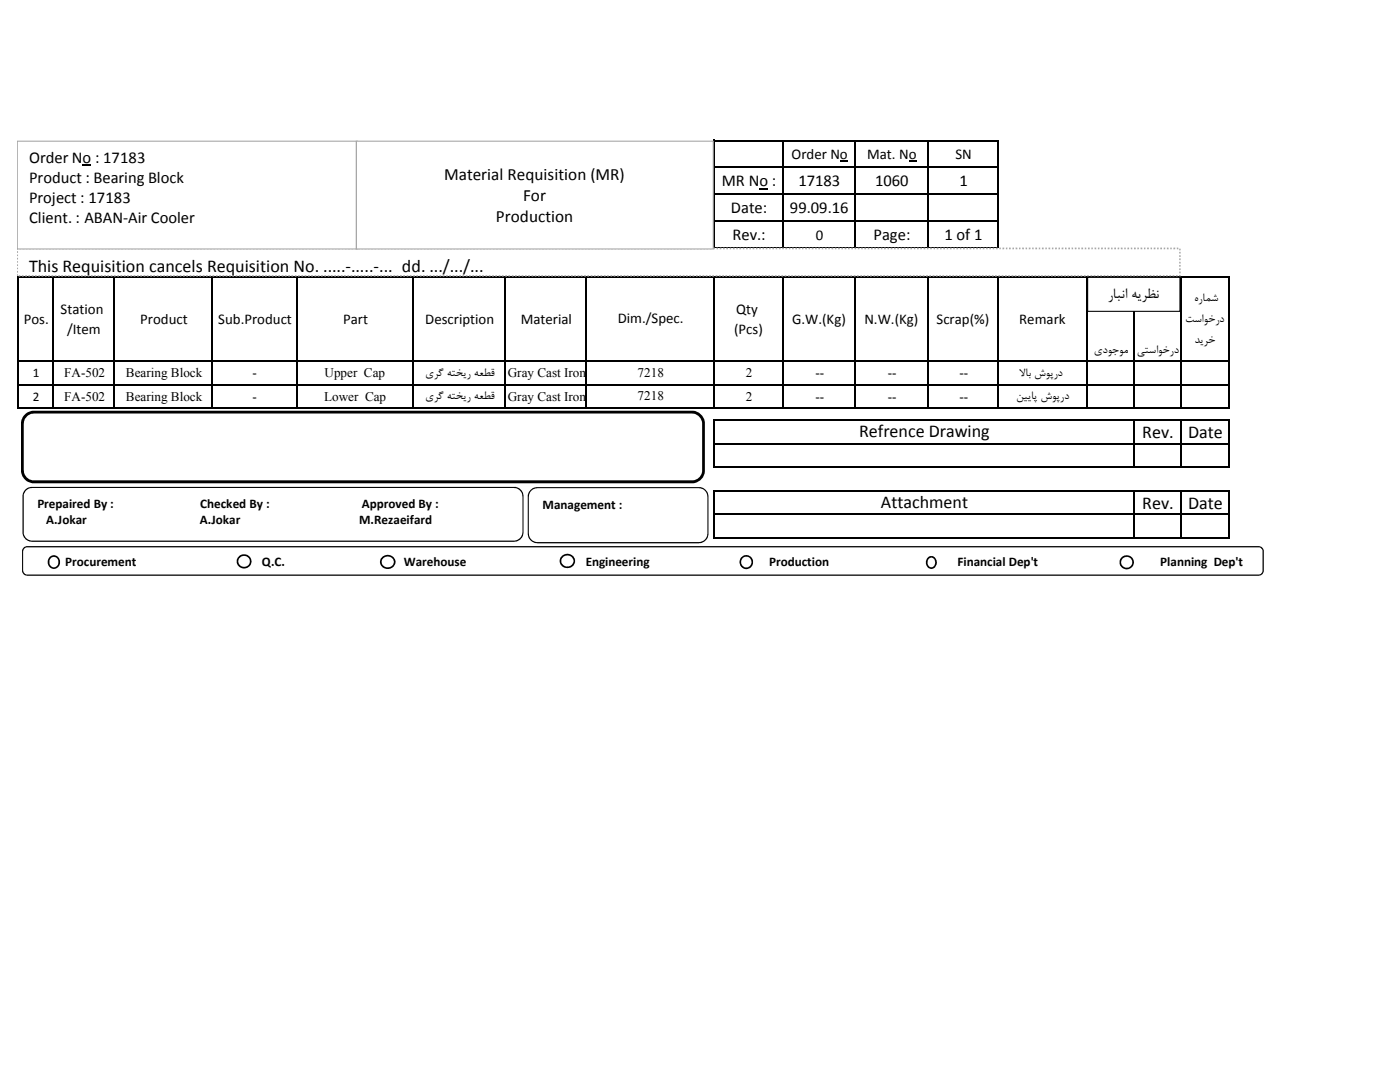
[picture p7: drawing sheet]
<svg xmlns="http://www.w3.org/2000/svg" width="279mm" height="216mm" viewBox="0 0 279 216" stroke-linecap="round" stroke-linejoin="round" font-family="sans-serif">
<path d="M151.6 37.6h1.7v.2h-1.7zM167.6 32.1h1.6v.2h-1.6zM181.4 32.1h1.5v.2h-1.5z" fill="#000"/>
<g fill="none" stroke="#000" stroke-width=".3">
<path d="M142.5 27.9v21.8M142.6 28h56.7M142.6 33.4h56.7M142.6 38.8h56.7M156.3 28.2v21.5M170.6 28.2v21.5M185.1 28.2v21.5M199.2 28.2v53.4M3.6 55v26.6M3.7 55.2h241.7M10.6 55.3v26.3M22.8 55.3v26.3"/>
<path d="M42.4 55.3v26.3M59.2 55.3v26.3M82.4 55.3v26.3M100.9 55.3v26.3M117 55.3v26.3M142.5 55.3v26.3M142.6 44.2h56.7M142.6 49.6h56.7M156.3 55.3v26.3M170.6 55.3v26.3M185.1 55.3v26.3M216.9 55.3v26.3"/>
<path d="M226.3 55.3v26.3M235.6 55.3v26.3M245.2 55.3v26.3M3.7 72.1h241.7M3.7 76.8h241.7M3.7 81.5h241.7M142.5 83.7v9.6M142.5 97.7v9.7M142.6 83.8h102.8M142.6 88.5h102.8M142.6 93.2h102.8M142.6 97.9h102.8"/>
<path d="M226.3 83.9v9.4M226.3 98v9.4M235.6 83.9v9.4M235.6 98v9.4M245.2 83.9v9.4M245.2 98v9.4M142.6 102.6h102.8M142.6 107.3h102.8"/>
</g>
<path d="M3.4 49.6h232.1v5.4h-232.1z" fill="#fff"/>
<path d="M3.4 54.7h.2v.3h-.2zM3.4 54.1h.2v.3h-.2zM3.4 53.4h.2v.3h-.2zM3.4 52.7h.2v.4h-.2zM3.4 52.1h.2v.3h-.2zM3.4 51.4h.2v.4h-.2zM3.4 50.8h.2v.3h-.2zM3.4 50.1h.2v.4h-.2zM3.4 49.4h.2v.3h-.2l.2-.1v.2h-.2zM3.9 49.4h.3v.3h-.3zM4.5 49.4h.4v.3h-.4zM5.2 49.4h.3v.3h-.3zM5.8 49.4h.4v.3h-.4zM6.5 49.4h.3v.3h-.3zM7.2 49.4h.3v.3h-.3zM7.8 49.4h.3v.3h-.3zM8.5 49.4h.3v.3h-.3zM9.1 49.4h.3v.3h-.3zM9.8 49.4h.3v.3h-.3zM10.5 49.4h.3v.3h-.3zM11.1 49.4h.3v.3h-.3zM11.8 49.4h.3v.3h-.3zM12.4 49.4h.3v.3h-.3zM13.1 49.4h.3v.3h-.3zM13.7 49.4h.4v.3h-.4zM14.4 49.4h.3v.3h-.3zM15 49.4h.4v.3h-.4zM15.7 49.4h.3v.3h-.3zM16.3 49.4h.4v.3h-.4zM17 49.4h.3v.3h-.3zM17.7 49.4h.3v.3h-.3zM18.3 49.4h.3v.3h-.3zM19 49.4h.3v.3h-.3zM19.6 49.4h.3v.3h-.3zM20.3 49.4h.3v.3h-.3zM21 49.4h.3v.3h-.3zM21.6 49.4h.3v.3h-.3zM22.3 49.4h.3v.3h-.3zM22.9 49.4h.3v.3h-.3zM23.6 49.4h.3v.3h-.3zM24.2 49.4h.4v.3h-.4zM24.9 49.4h.3v.3h-.3zM25.5 49.4h.4v.3h-.4zM26.2 49.4h.3v.3h-.3zM26.8 49.4h.4v.3h-.4zM27.5 49.4h.3v.3h-.3zM28.2 49.4h.3v.3h-.3zM28.8 49.4h.3v.3h-.3zM29.5 49.4h.3v.3h-.3zM30.1 49.4h.3v.3h-.3zM30.8 49.4h.3v.3h-.3zM31.5 49.4h.3v.3h-.3zM32.1 49.4h.3v.3h-.3zM32.8 49.4h.3v.3h-.3zM33.4 49.4h.3v.3h-.3zM34.1 49.4h.3v.3h-.3zM34.7 49.4h.4v.3h-.4zM35.4 49.4h.3v.3h-.3zM36 49.4h.4v.3h-.4zM36.7 49.4h.3v.3h-.3zM37.3 49.4h.4v.3h-.4zM38 49.4h.3v.3h-.3zM38.7 49.4h.3v.3h-.3zM39.3 49.4h.3v.3h-.3zM40 49.4h.3v.3h-.3zM40.6 49.4h.3v.3h-.3zM41.3 49.4h.3v.3h-.3zM42 49.4h.2v.3h-.2zM42.6 49.4h.3v.3h-.3zM43.3 49.4h.3v.3h-.3zM43.9 49.4h.3v.3h-.3zM44.6 49.4h.3v.3h-.3zM45.2 49.4h.4v.3h-.4zM45.9 49.4h.3v.3h-.3zM46.5 49.4h.4v.3h-.4zM47.2 49.4h.3v.3h-.3zM47.8 49.4h.4v.3h-.4zM48.5 49.4h.3v.3h-.3zM49.1 49.4h.4v.3h-.4zM49.8 49.4h.3v.3h-.3zM50.5 49.4h.3v.3h-.3zM51.1 49.4h.3v.3h-.3zM51.8 49.4h.3v.3h-.3zM52.5 49.4h.2v.3h-.2zM53.1 49.4h.3v.3h-.3zM53.8 49.4h.3v.3h-.3zM54.4 49.4h.3v.3h-.3zM55.1 49.4h.3v.3h-.3zM55.7 49.4h.3v.3h-.3zM56.4 49.4h.3v.3h-.3zM57 49.4h.4v.3h-.4zM57.7 49.4h.3v.3h-.3zM58.3 49.4h.4v.3h-.4zM59 49.4h.3v.3h-.3zM59.6 49.4h.4v.3h-.4zM60.3 49.4h.3v.3h-.3zM61 49.4h.3v.3h-.3zM61.6 49.4h.3v.3h-.3zM62.3 49.4h.3v.3h-.3zM62.9 49.4h.3v.3h-.3zM63.6 49.4h.3v.3h-.3zM64.3 49.4h.3v.3h-.3zM64.9 49.4h.3v.3h-.3zM65.6 49.4h.3v.3h-.3zM66.2 49.4h.3v.3h-.3zM66.9 49.4h.3v.3h-.3zM67.5 49.4h.4v.3h-.4zM68.2 49.4h.3v.3h-.3zM68.8 49.4h.4v.3h-.4zM69.5 49.4h.3v.3h-.3zM70.1 49.4h.4v.3h-.4zM70.8 49.4h.3v.3h-.3zM71.5 49.4h.3v.3h-.3zM72.1 49.4h.3v.3h-.3zM72.8 49.4h.3v.3h-.3zM73.4 49.4h.3v.3h-.3zM74.1 49.4h.3v.3h-.3zM74.8 49.4h.3v.3h-.3zM75.4 49.4h.3v.3h-.3zM76.1 49.4h.3v.3h-.3zM76.7 49.4h.3v.3h-.3zM77.4 49.4h.3v.3h-.3zM78 49.4h.4v.3h-.4zM78.7 49.4h.3v.3h-.3zM79.3 49.4h.4v.3h-.4zM80 49.4h.3v.3h-.3zM80.6 49.4h.4v.3h-.4zM81.3 49.4h.3v.3h-.3zM82 49.4h.3v.3h-.3zM82.6 49.4h.3v.3h-.3zM83.3 49.4h.3v.3h-.3zM83.9 49.4h.3v.3h-.3zM84.6 49.4h.3v.3h-.3zM85.3 49.4h.3v.3h-.3zM85.9 49.4h.3v.3h-.3zM86.6 49.4h.3v.3h-.3zM87.2 49.4h.3v.3h-.3zM87.9 49.4h.3v.3h-.3zM88.5 49.4h.4v.3h-.4zM89.2 49.4h.3v.3h-.3zM89.8 49.4h.4v.3h-.4zM90.5 49.4h.3v.3h-.3zM91.1 49.4h.4v.3h-.4zM91.8 49.4h.3v.3h-.3zM92.5 49.4h.3v.3h-.3zM93.1 49.4h.3v.3h-.3zM93.8 49.4h.3v.3h-.3zM94.4 49.4h.3v.3h-.3zM95.1 49.4h.3v.3h-.3zM95.8 49.4h.3v.3h-.3zM96.4 49.4h.3v.3h-.3zM97.1 49.4h.3v.3h-.3zM97.7 49.4h.3v.3h-.3zM98.4 49.4h.3v.3h-.3zM99 49.4h.4v.3h-.4zM99.7 49.4h.3v.3h-.3zM100.3 49.4h.4v.3h-.4zM101 49.4h.3v.3h-.3zM101.6 49.4h.4v.3h-.4zM102.3 49.4h.3v.3h-.3zM103 49.4h.3v.3h-.3zM103.6 49.4h.3v.3h-.3zM104.3 49.4h.3v.3h-.3zM104.9 49.4h.3v.3h-.3zM105.6 49.4h.3v.3h-.3zM106.3 49.4h.3v.3h-.3zM106.9 49.4h.3v.3h-.3zM107.6 49.4h.3v.3h-.3zM108.2 49.4h.3v.3h-.3zM108.9 49.4h.3v.3h-.3zM109.5 49.4h.4v.3h-.4zM110.2 49.4h.3v.3h-.3zM110.8 49.4h.4v.3h-.4zM111.5 49.4h.3v.3h-.3zM112.1 49.4h.4v.3h-.4zM112.8 49.4h.3v.3h-.3zM113.5 49.4h.3v.3h-.3zM114.1 49.4h.3v.3h-.3zM114.8 49.4h.3v.3h-.3zM115.4 49.4h.3v.3h-.3zM116.1 49.4h.3v.3h-.3zM116.8 49.4h.3v.3h-.3zM117.4 49.4h.3v.3h-.3zM118.1 49.4h.3v.3h-.3zM118.7 49.4h.3v.3h-.3zM119.4 49.4h.3v.3h-.3zM120 49.4h.4v.3h-.4zM120.7 49.4h.3v.3h-.3zM121.3 49.4h.4v.3h-.4zM122 49.4h.3v.3h-.3zM122.6 49.4h.4v.3h-.4zM123.3 49.4h.3v.3h-.3zM124 49.4h.3v.3h-.3zM124.6 49.4h.3v.3h-.3zM125.3 49.4h.3v.3h-.3zM125.9 49.4h.3v.3h-.3zM126.6 49.4h.3v.3h-.3zM127.3 49.4h.3v.3h-.3zM127.9 49.4h.3v.3h-.3zM128.6 49.4h.3v.3h-.3zM129.2 49.4h.3v.3h-.3zM129.9 49.4h.3v.3h-.3zM130.5 49.4h.4v.3h-.4zM131.2 49.4h.3v.3h-.3zM131.8 49.4h.4v.3h-.4zM132.5 49.4h.3v.3h-.3zM133.1 49.4h.4v.3h-.4zM133.8 49.4h.3v.3h-.3zM134.5 49.4h.3v.3h-.3zM135.1 49.4h.3v.3h-.3zM135.8 49.4h.3v.3h-.3zM136.4 49.4h.3v.3h-.3zM137.1 49.4h.3v.3h-.3zM137.8 49.4h.2v.3h-.2zM138.4 49.4h.3v.3h-.3zM139.1 49.4h.3v.3h-.3zM139.7 49.4h.3v.3h-.3zM140.4 49.4h.3v.3h-.3zM141 49.4h.4v.3h-.4zM141.7 49.4h.3v.3h-.3zM142.3 49.4h.4v.3h-.4zM143 49.4h.3v.3h-.3zM143.6 49.4h.4v.3h-.4zM144.3 49.4h.3v.3h-.3zM144.9 49.4h.4v.3h-.4zM145.6 49.4h.3v.3h-.3zM146.3 49.4h.3v.3h-.3zM146.9 49.4h.3v.3h-.3zM147.6 49.4h.3v.3h-.3zM148.3 49.4h.2v.3h-.2zM148.9 49.4h.3v.3h-.3zM149.6 49.4h.3v.3h-.3zM150.2 49.4h.3v.3h-.3zM150.9 49.4h.3v.3h-.3zM151.5 49.4h.3v.3h-.3zM152.2 49.4h.3v.3h-.3zM152.8 49.4h.4v.3h-.4zM153.5 49.4h.3v.3h-.3zM154.1 49.4h.4v.3h-.4zM154.8 49.4h.3v.3h-.3zM155.4 49.4h.4v.3h-.4zM156.1 49.4h.3v.3h-.3zM156.8 49.4h.3v.3h-.3zM157.4 49.4h.3v.3h-.3zM158.1 49.4h.3v.3h-.3zM158.7 49.4h.3v.3h-.3zM159.4 49.4h.3v.3h-.3zM160.1 49.4h.3v.3h-.3zM160.7 49.4h.3v.3h-.3zM161.4 49.4h.3v.3h-.3zM162 49.4h.3v.3h-.3zM162.7 49.4h.3v.3h-.3zM163.3 49.4h.4v.3h-.4zM164 49.4h.3v.3h-.3zM164.6 49.4h.4v.3h-.4zM165.3 49.4h.3v.3h-.3zM165.9 49.4h.4v.3h-.4zM166.6 49.4h.3v.3h-.3zM167.3 49.4h.3v.3h-.3zM167.9 49.4h.3v.3h-.3zM168.6 49.4h.3v.3h-.3zM169.2 49.4h.3v.3h-.3zM169.9 49.4h.3v.3h-.3zM170.6 49.4h.3v.3h-.3zM171.2 49.4h.3v.3h-.3zM171.9 49.4h.3v.3h-.3zM172.5 49.4h.3v.3h-.3zM173.2 49.4h.3v.3h-.3zM173.8 49.4h.4v.3h-.4zM174.5 49.4h.3v.3h-.3zM175.1 49.4h.4v.3h-.4zM175.8 49.4h.3v.3h-.3zM176.4 49.4h.4v.3h-.4zM177.1 49.4h.3v.3h-.3zM177.8 49.4h.3v.3h-.3zM178.4 49.4h.3v.3h-.3zM179.1 49.4h.3v.3h-.3zM179.7 49.4h.3v.3h-.3zM180.4 49.4h.3v.3h-.3zM181.1 49.4h.3v.3h-.3zM181.7 49.4h.3v.3h-.3zM182.4 49.4h.3v.3h-.3zM183 49.4h.3v.3h-.3zM183.7 49.4h.3v.3h-.3zM184.3 49.4h.4v.3h-.4zM185 49.4h.3v.3h-.3zM185.6 49.4h.4v.3h-.4zM186.3 49.4h.3v.3h-.3zM186.9 49.4h.4v.3h-.4zM187.6 49.4h.3v.3h-.3zM188.3 49.4h.3v.3h-.3zM188.9 49.4h.3v.3h-.3zM189.6 49.4h.3v.3h-.3zM190.2 49.4h.3v.3h-.3zM190.9 49.4h.3v.3h-.3zM191.6 49.4h.3v.3h-.3zM192.2 49.4h.3v.3h-.3zM192.9 49.4h.3v.3h-.3zM193.5 49.4h.3v.3h-.3zM194.2 49.4h.3v.3h-.3zM194.8 49.4h.4v.3h-.4zM195.5 49.4h.3v.3h-.3zM196.1 49.4h.4v.3h-.4zM196.8 49.4h.3v.3h-.3zM197.4 49.4h.4v.3h-.4zM198.1 49.4h.3v.3h-.3zM198.8 49.4h.3v.3h-.3zM199.4 49.4h.3v.3h-.3zM200.1 49.4h.3v.3h-.3zM200.7 49.4h.3v.3h-.3zM201.4 49.4h.3v.3h-.3zM202.1 49.4h.3v.3h-.3zM202.7 49.4h.3v.3h-.3zM203.4 49.4h.3v.3h-.3zM204 49.4h.3v.3h-.3zM204.7 49.4h.3v.3h-.3zM205.3 49.4h.4v.3h-.4zM206 49.4h.3v.3h-.3zM206.6 49.4h.4v.3h-.4zM207.3 49.4h.3v.3h-.3zM207.9 49.4h.4v.3h-.4zM208.6 49.4h.3v.3h-.3zM209.3 49.4h.3v.3h-.3zM209.9 49.4h.3v.3h-.3zM210.6 49.4h.3v.3h-.3zM211.2 49.4h.3v.3h-.3zM211.9 49.4h.3v.3h-.3zM212.6 49.4h.3v.3h-.3zM213.2 49.4h.3v.3h-.3zM213.9 49.4h.3v.3h-.3zM214.5 49.4h.3v.3h-.3zM215.2 49.4h.3v.3h-.3zM215.8 49.4h.4v.3h-.4zM216.5 49.4h.3v.3h-.3zM217.1 49.4h.4v.3h-.4zM217.8 49.4h.3v.3h-.3zM218.4 49.4h.4v.3h-.4zM219.1 49.4h.3v.3h-.3zM219.8 49.4h.3v.3h-.3zM220.4 49.4h.3v.3h-.3zM221.1 49.4h.3v.3h-.3zM221.7 49.4h.3v.3h-.3zM222.4 49.4h.3v.3h-.3zM223.1 49.4h.3v.3h-.3zM223.7 49.4h.3v.3h-.3zM224.4 49.4h.3v.3h-.3zM225 49.4h.3v.3h-.3zM225.7 49.4h.3v.3h-.3zM226.3 49.4h.4v.3h-.4zM227 49.4h.3v.3h-.3zM227.6 49.4h.4v.3h-.4zM228.3 49.4h.3v.3h-.3zM228.9 49.4h.4v.3h-.4zM229.6 49.4h.3v.3h-.3zM230.3 49.4h.3v.3h-.3zM230.9 49.4h.3v.3h-.3zM231.6 49.4h.3v.3h-.3zM232.2 49.4h.3v.3h-.3zM232.9 49.4h.3v.3h-.3zM233.6 49.4h.2v.3h-.2zM234.2 49.4h.3v.3h-.3zM234.9 49.4h.3v.3h-.3zM235.3 49.6h.3v.4h-.3zM235.3 50.2h.3v.4h-.3zM235.3 50.9h.3v.4h-.3zM235.3 51.6h.3v.3h-.3zM235.3 52.2h.3v.4h-.3zM235.3 52.9h.3v.3h-.3zM235.3 53.6h.3v.3h-.3zM235.3 54.2h.3v.3h-.3zM235.3 54.9h.3v.3h-.3v-.3h.2l-.2 .1zM234.7 54.9h.3v.3h-.3zM234 54.9h.4v.3h-.4zM233.4 54.9h.3v.3h-.3zM232.7 54.9h.3v.3h-.3zM232.1 54.9h.3v.3h-.3zM231.4 54.9h.3v.3h-.3zM230.8 54.9h.3v.3h-.3zM230.1 54.9h.3v.3h-.3zM229.4 54.9h.4v.3h-.4zM228.8 54.9h.3v.3h-.3zM228.1 54.9h.4v.3h-.4zM227.5 54.9h.3v.3h-.3zM226.8 54.9h.4v.3h-.4zM226.1 54.9h.4v.3h-.4zM225.5 54.9h.3v.3h-.3zM224.8 54.9h.4v.3h-.4zM224.2 54.9h.3v.3h-.3zM223.5 54.9h.4v.3h-.4zM222.9 54.9h.3v.3h-.3zM222.2 54.9h.3v.3h-.3zM221.6 54.9h.3v.3h-.3zM220.9 54.9h.3v.3h-.3zM220.3 54.9h.3v.3h-.3zM219.6 54.9h.3v.3h-.3zM218.9 54.9h.4v.3h-.4zM218.3 54.9h.3v.3h-.3zM217.6 54.9h.4v.3h-.4zM217 54.9h.3v.3h-.3zM216.3 54.9h.4v.3h-.4zM215.6 54.9h.4v.3h-.4zM215 54.9h.3v.3h-.3zM214.3 54.9h.4v.3h-.4zM213.7 54.9h.3v.3h-.3zM213 54.9h.4v.3h-.4zM212.4 54.9h.3v.3h-.3zM211.7 54.9h.3v.3h-.3zM211.1 54.9h.3v.3h-.3zM210.4 54.9h.3v.3h-.3zM209.8 54.9h.3v.3h-.3zM209.1 54.9h.3v.3h-.3zM208.4 54.9h.4v.3h-.4zM207.8 54.9h.3v.3h-.3zM207.1 54.9h.4v.3h-.4zM206.5 54.9h.3v.3h-.3zM205.8 54.9h.4v.3h-.4zM205.1 54.9h.4v.3h-.4zM204.5 54.9h.4v.3h-.4zM203.8 54.9h.4v.3h-.4zM203.2 54.9h.3v.3h-.3zM202.5 54.9h.4v.3h-.4zM201.9 54.9h.3v.3h-.3zM201.2 54.9h.3v.3h-.3zM200.6 54.9h.3v.3h-.3zM199.9 54.9h.3v.3h-.3zM199.3 54.9h.3v.3h-.3zM198.6 54.9h.3v.3h-.3zM198 54.9h.3v.3h-.3zM197.3 54.9h.3v.3h-.3zM196.6 54.9h.4v.3h-.4zM196 54.9h.3v.3h-.3zM195.3 54.9h.4v.3h-.4zM194.6 54.9h.4v.3h-.4zM194 54.9h.4v.3h-.4zM193.3 54.9h.4v.3h-.4zM192.7 54.9h.3v.3h-.3zM192 54.9h.4v.3h-.4zM191.4 54.9h.3v.3h-.3zM190.7 54.9h.4v.3h-.4zM190.1 54.9h.3v.3h-.3zM189.4 54.9h.3v.3h-.3zM188.8 54.9h.3v.3h-.3zM188.1 54.9h.3v.3h-.3zM187.5 54.9h.3v.3h-.3zM186.8 54.9h.3v.3h-.3zM186.1 54.9h.4v.3h-.4zM185.5 54.9h.3v.3h-.3zM184.8 54.9h.4v.3h-.4zM184.2 54.9h.3v.3h-.3zM183.5 54.9h.4v.3h-.4zM182.8 54.9h.4v.3h-.4zM182.2 54.9h.3v.3h-.3zM181.5 54.9h.4v.3h-.4zM180.9 54.9h.3v.3h-.3zM180.2 54.9h.4v.3h-.4zM179.6 54.9h.3v.3h-.3zM178.9 54.9h.3v.3h-.3zM178.3 54.9h.3v.3h-.3zM177.6 54.9h.3v.3h-.3zM177 54.9h.3v.3h-.3zM176.3 54.9h.3v.3h-.3zM175.6 54.9h.4v.3h-.4zM175 54.9h.3v.3h-.3zM174.3 54.9h.4v.3h-.4zM173.7 54.9h.3v.3h-.3zM173 54.9h.4v.3h-.4zM172.3 54.9h.4v.3h-.4zM171.7 54.9h.3v.3h-.3zM171 54.9h.4v.3h-.4zM170.4 54.9h.3v.3h-.3zM169.7 54.9h.4v.3h-.4zM169.1 54.9h.3v.3h-.3zM168.4 54.9h.3v.3h-.3zM167.8 54.9h.3v.3h-.3zM167.1 54.9h.3v.3h-.3zM166.5 54.9h.3v.3h-.3zM165.8 54.9h.3v.3h-.3zM165.1 54.9h.4v.3h-.4zM164.5 54.9h.3v.3h-.3zM163.8 54.9h.4v.3h-.4zM163.2 54.9h.3v.3h-.3zM162.5 54.9h.4v.3h-.4zM161.8 54.9h.4v.3h-.4zM161.2 54.9h.3v.3h-.3zM160.5 54.9h.4v.3h-.4zM159.9 54.9h.3v.3h-.3zM159.2 54.9h.4v.3h-.4zM158.6 54.9h.3v.3h-.3zM157.9 54.9h.3v.3h-.3zM157.3 54.9h.3v.3h-.3zM156.6 54.9h.3v.3h-.3zM156 54.9h.3v.3h-.3zM155.3 54.9h.3v.3h-.3zM154.6 54.9h.4v.3h-.4zM154 54.9h.3v.3h-.3zM153.3 54.9h.4v.3h-.4zM152.7 54.9h.3v.3h-.3zM152 54.9h.4v.3h-.4zM151.3 54.9h.4v.3h-.4zM150.7 54.9h.3v.3h-.3zM150 54.9h.4v.3h-.4zM149.4 54.9h.3v.3h-.3zM148.7 54.9h.4v.3h-.4zM148.1 54.9h.3v.3h-.3zM147.4 54.9h.3v.3h-.3zM146.8 54.9h.3v.3h-.3zM146.1 54.9h.3v.3h-.3zM145.5 54.9h.3v.3h-.3zM144.8 54.9h.3v.3h-.3zM144.1 54.9h.4v.3h-.4zM143.5 54.9h.3v.3h-.3zM142.8 54.9h.4v.3h-.4zM142.2 54.9h.3v.3h-.3zM141.5 54.9h.4v.3h-.4zM140.8 54.9h.4v.3h-.4zM140.2 54.9h.3v.3h-.3zM139.5 54.9h.4v.3h-.4zM138.9 54.9h.3v.3h-.3zM138.2 54.9h.4v.3h-.4zM137.6 54.9h.3v.3h-.3zM136.9 54.9h.3v.3h-.3zM136.3 54.9h.3v.3h-.3zM135.6 54.9h.3v.3h-.3zM135 54.9h.3v.3h-.3zM134.3 54.9h.3v.3h-.3zM133.6 54.9h.4v.3h-.4zM133 54.9h.3v.3h-.3zM132.3 54.9h.4v.3h-.4zM131.7 54.9h.3v.3h-.3zM131 54.9h.4v.3h-.4zM130.3 54.9h.4v.3h-.4zM129.7 54.9h.3v.3h-.3zM129 54.9h.4v.3h-.4zM128.4 54.9h.3v.3h-.3zM127.7 54.9h.4v.3h-.4zM127.1 54.9h.3v.3h-.3zM126.4 54.9h.3v.3h-.3zM125.8 54.9h.3v.3h-.3zM125.1 54.9h.3v.3h-.3zM124.5 54.9h.3v.3h-.3zM123.8 54.9h.3v.3h-.3zM123.1 54.9h.4v.3h-.4zM122.5 54.9h.3v.3h-.3zM121.8 54.9h.4v.3h-.4zM121.2 54.9h.3v.3h-.3zM120.5 54.9h.4v.3h-.4zM119.8 54.9h.4v.3h-.4zM119.2 54.9h.3v.3h-.3zM118.5 54.9h.4v.3h-.4zM117.9 54.9h.3v.3h-.3zM117.2 54.9h.4v.3h-.4zM116.6 54.9h.3v.3h-.3zM115.9 54.9h.3v.3h-.3zM115.3 54.9h.3v.3h-.3zM114.6 54.9h.3v.3h-.3zM114 54.9h.3v.3h-.3zM113.3 54.9h.3v.3h-.3zM112.6 54.9h.4v.3h-.4zM112 54.9h.3v.3h-.3zM111.3 54.9h.4v.3h-.4zM110.7 54.9h.3v.3h-.3zM110 54.9h.4v.3h-.4zM109.3 54.9h.4v.3h-.4zM108.7 54.9h.4v.3h-.4zM108 54.9h.4v.3h-.4zM107.4 54.9h.3v.3h-.3zM106.7 54.9h.4v.3h-.4zM106.1 54.9h.3v.3h-.3zM105.4 54.9h.3v.3h-.3zM104.8 54.9h.3v.3h-.3zM104.1 54.9h.3v.3h-.3zM103.5 54.9h.3v.3h-.3zM102.8 54.9h.3v.3h-.3zM102.2 54.9h.3v.3h-.3zM101.5 54.9h.3v.3h-.3zM100.8 54.9h.4v.3h-.4zM100.2 54.9h.3v.3h-.3zM99.5 54.9h.4v.3h-.4zM98.8 54.9h.4v.3h-.4zM98.2 54.9h.4v.3h-.4zM97.5 54.9h.4v.3h-.4zM96.9 54.9h.3v.3h-.3zM96.2 54.9h.4v.3h-.4zM95.6 54.9h.3v.3h-.3zM94.9 54.9h.3v.3h-.3zM94.3 54.9h.3v.3h-.3zM93.6 54.9h.3v.3h-.3zM93 54.9h.3v.3h-.3zM92.3 54.9h.3v.3h-.3zM91.7 54.9h.3v.3h-.3zM91 54.9h.3v.3h-.3zM90.3 54.9h.4v.3h-.4zM89.7 54.9h.3v.3h-.3zM89 54.9h.4v.3h-.4zM88.3 54.9h.4v.3h-.4zM87.7 54.9h.4v.3h-.4zM87 54.9h.4v.3h-.4zM86.4 54.9h.3v.3h-.3zM85.7 54.9h.4v.3h-.4zM85.1 54.9h.3v.3h-.3zM84.4 54.9h.4v.3h-.4zM83.8 54.9h.3v.3h-.3zM83.1 54.9h.3v.3h-.3zM82.5 54.9h.3v.3h-.3zM81.8 54.9h.3v.3h-.3zM81.2 54.9h.3v.3h-.3zM80.5 54.9h.3v.3h-.3zM79.8 54.9h.4v.3h-.4zM79.2 54.9h.3v.3h-.3zM78.5 54.9h.4v.3h-.4zM77.9 54.9h.3v.3h-.3zM77.2 54.9h.4v.3h-.4zM76.5 54.9h.4v.3h-.4zM75.9 54.9h.3v.3h-.3zM75.2 54.9h.4v.3h-.4zM74.6 54.9h.3v.3h-.3zM73.9 54.9h.4v.3h-.4zM73.3 54.9h.3v.3h-.3zM72.6 54.9h.3v.3h-.3zM72 54.9h.3v.3h-.3zM71.3 54.9h.3v.3h-.3zM70.7 54.9h.3v.3h-.3zM70 54.9h.3v.3h-.3zM69.3 54.9h.4v.3h-.4zM68.7 54.9h.3v.3h-.3zM68 54.9h.4v.3h-.4zM67.4 54.9h.3v.3h-.3zM66.7 54.9h.4v.3h-.4zM66 54.9h.4v.3h-.4zM65.4 54.9h.3v.3h-.3zM64.7 54.9h.4v.3h-.4zM64.1 54.9h.3v.3h-.3zM63.4 54.9h.4v.3h-.4zM62.8 54.9h.3v.3h-.3zM62.1 54.9h.3v.3h-.3zM61.5 54.9h.3v.3h-.3zM60.8 54.9h.3v.3h-.3zM60.2 54.9h.3v.3h-.3zM59.5 54.9h.3v.3h-.3zM58.8 54.9h.4v.3h-.4zM58.2 54.9h.3v.3h-.3zM57.5 54.9h.4v.3h-.4zM56.9 54.9h.3v.3h-.3zM56.2 54.9h.4v.3h-.4zM55.5 54.9h.4v.3h-.4zM54.9 54.9h.3v.3h-.3zM54.2 54.9h.4v.3h-.4zM53.6 54.9h.3v.3h-.3zM52.9 54.9h.4v.3h-.4zM52.3 54.9h.3v.3h-.3zM51.6 54.9h.3v.3h-.3zM51 54.9h.3v.3h-.3zM50.3 54.9h.3v.3h-.3zM49.7 54.9h.3v.3h-.3zM49 54.9h.3v.3h-.3zM48.3 54.9h.4v.3h-.4zM47.7 54.9h.3v.3h-.3zM47 54.9h.4v.3h-.4zM46.4 54.9h.3v.3h-.3zM45.7 54.9h.4v.3h-.4zM45 54.9h.4v.3h-.4zM44.4 54.9h.3v.3h-.3zM43.7 54.9h.4v.3h-.4zM43.1 54.9h.3v.3h-.3zM42.4 54.9h.4v.3h-.4zM41.8 54.9h.3v.3h-.3zM41.1 54.9h.3v.3h-.3zM40.5 54.9h.3v.3h-.3zM39.8 54.9h.3v.3h-.3zM39.2 54.9h.3v.3h-.3zM38.5 54.9h.3v.3h-.3zM37.8 54.9h.4v.3h-.4zM37.2 54.9h.3v.3h-.3zM36.5 54.9h.4v.3h-.4zM35.9 54.9h.3v.3h-.3zM35.2 54.9h.4v.3h-.4zM34.5 54.9h.4v.3h-.4zM33.9 54.9h.3v.3h-.3zM33.2 54.9h.4v.3h-.4zM32.6 54.9h.3v.3h-.3zM31.9 54.9h.4v.3h-.4zM31.3 54.9h.3v.3h-.3zM30.6 54.9h.3v.3h-.3zM30 54.9h.3v.3h-.3zM29.3 54.9h.3v.3h-.3zM28.7 54.9h.3v.3h-.3zM28 54.9h.3v.3h-.3zM27.3 54.9h.4v.3h-.4zM26.7 54.9h.3v.3h-.3zM26 54.9h.4v.3h-.4zM25.4 54.9h.3v.3h-.3zM24.7 54.9h.4v.3h-.4zM24 54.9h.4v.3h-.4zM23.4 54.9h.3v.3h-.3zM22.7 54.9h.4v.3h-.4zM22.1 54.9h.3v.3h-.3zM21.4 54.9h.4v.3h-.4zM20.8 54.9h.3v.3h-.3zM20.1 54.9h.3v.3h-.3zM19.5 54.9h.3v.3h-.3zM18.8 54.9h.3v.3h-.3zM18.2 54.9h.3v.3h-.3zM17.5 54.9h.3v.3h-.3zM16.8 54.9h.4v.3h-.4zM16.2 54.9h.3v.3h-.3zM15.5 54.9h.4v.3h-.4zM14.9 54.9h.3v.3h-.3zM14.2 54.9h.4v.3h-.4zM13.5 54.9h.4v.3h-.4zM12.9 54.9h.4v.3h-.4zM12.2 54.9h.4v.3h-.4zM11.6 54.9h.3v.3h-.3zM10.9 54.9h.4v.3h-.4zM10.3 54.9h.3v.3h-.3zM9.6 54.9h.3v.3h-.3zM9 54.9h.3v.3h-.3zM8.3 54.9h.3v.3h-.3zM7.7 54.9h.3v.3h-.3zM7 54.9h.3v.3h-.3zM6.3 54.9h.4v.3h-.4zM5.7 54.9h.3v.3h-.3zM5 54.9h.4v.3h-.4zM4.4 54.9h.3v.3h-.3zM3.7 54.9h.4v.3h-.4z" fill="#a6a6a6"/>
<path d="M3.4 28.2h67.9v21.5h-67.9z" fill="#fff"/>
<path d="M3.4 28.1h68l.1 21.6-.2 .1h-67.9zM3.4 28.3l.2-.1v21.5l-.2-.1h67.9l-.1 .1v-21.5l.1 .1z" fill="#a6a6a6"/>
<path d="M16.5 32.9h1.7v.2h-1.7z" fill="#000"/>
<path d="M71.1 28.2h71.2v21.5h-71.2z" fill="#fff"/>
<path d="M71 28.1h71.4l.1 21.6-.2 .1h-71.2l-.1-.1zM71.1 28.3l.1-.1v21.5l-.1-.1h71.2l-.1 .1v-21.5l.1 .1z" fill="#a6a6a6"/>
<path d="M217 55.3h18.5v6.8h-18.5z" fill="#fff"/>
<path d="M217 55.3l18.5-.1 .1 .1v6.9h-18.6l-.1-.1zM217 55.5l.2-.2v6.8l-.2-.1h18.5l-.1 .1v-6.8l.1 .2z" fill="#000"/>
<path d="M5.2 82.9l1-.6h.6h131.3a2.32 2.32 0 0 1 2.3 2.2v9.3a2.32 2.32 0 0 1-2.3 2.3h-131.3a2.28 2.28 0 0 1-2.3-2.3v-9.3l.1-.6z" fill-rule="evenodd" fill="#fff"/>
<path d="M4.8 82.9l.8-.7 .9-.2h131.8a2.63 2.63 0 0 1 2.4 2.3v9.8a2.59 2.59 0 0 1-2.3 2.3h-131.6a2.57 2.57 0 0 1-2.6-2.5v-9.6l.1-.5zM5.5 83a1.99 1.99 0 0 0-.8 1.5v9.3a2.03 2.03 0 0 0 2.1 2h131.5a2.02 2.02 0 0 0 1.8-1.7v-9.7a2.11 2.11 0 0 0-2-1.9h-131.3l-.6 .1z" fill="#000"/>
<path d="M5.1 97.8l.8-.5 .5-.1h96.2a1.77 1.77 0 0 1 1.8 1.9v7.1a1.76 1.76 0 0 1-1.8 1.8h-96.2a1.79 1.79 0 0 1-1.8-1.8v-7.1l.1-.5z" fill-rule="evenodd" fill="#fff"/>
<path d="M5 97.7l.6-.4 .6-.1h96.8l.7 .3 .5 .5 .3 .8v7.6a1.89 1.89 0 0 1-1.9 1.7h-96.2a1.95 1.95 0 0 1-1.9-1.9v-7.4l.1-.5zM5.2 97.9l-.5 .8v7.8l.5 .9 1 .5h96.5l1.1-.5 .4-.7 .1-.5-.1-7.5-.2-.6-.5-.4-.9-.3h-96.2l-.6 .1z" fill="#000"/>
<path d="M106 97.8l.8-.5h.5h32.1a1.84 1.84 0 0 1 1.9 1.8v7.4a1.83 1.83 0 0 1-1.9 1.8h-32.1a1.87 1.87 0 0 1-1.9-1.8v-7.4l.1-.4z" fill-rule="evenodd" fill="#fff"/>
<path d="M105.9 97.7l.6-.4 .6-.1 32.9 .1a1.86 1.86 0 0 1 1.4 1.6v7.9a1.86 1.86 0 0 1-1.4 1.5l-32.7 .1a2.07 2.07 0 0 1-1.8-1.2l-.2-.6v-7.8zM106 97.9l-.3 .6-.2 .6v7.3l.2 .7 .3 .6 1.1 .5h32.3l1-.3 .7-.9v-8.2l-.4-.9-.9-.4-32.5-.1-.7 .1z" fill="#000"/>
<path d="M4.8 109.4l.7-.3h245.7a.94 .94 0 0 1 .9 .9v3.8a.94 .94 0 0 1-.9 1h-245.7a.95 .95 0 0 1-1-1v-3.8z" fill-rule="evenodd" fill="#fff"/>
<path d="M4.7 109.3l.5-.3h246.2l.5 .3 .3 .5v4.2a1.11 1.11 0 0 1-.8 .9h-246.2a1.04 1.04 0 0 1-.8-1.1v-4zM4.9 109.4l-.3 .6v3.8l.2 .5 .5 .3h246l.5-.3 .2-.3v-4.1l-.2-.3-.5-.4h-246z" fill="#000"/>
<path d="M10.1 111.2a1.12 1.12 0 0 1 1.7 1 1.12 1.12 0 0 1-1.7 .9 1.31 1.31 0 0 1 0-1.9z" fill-rule="evenodd" fill="#fff"/>
<path d="M9.9 111.2l.6-.4h.5a1.35 1.35 0 0 1 .9 1.8 1.35 1.35 0 0 1-1.9 .7 1.55 1.55 0 0 1-.1-2.1zM10.2 111.3l-.3 .4v.9l.5 .5 .6 .1 .5-.4 .1-1.1-.5-.5z" fill="#000"/>
<circle cx="48.7" cy="112" r="1.3" fill="#fff"/>
<path d="M47.2 112a1.5 1.5 0 0 1 3 0 1.5 1.5 0 0 1-3 0zM47.6 112a1.12 1.12 0 0 0 2.2 0 1.12 1.12 0 0 0-2.2 0z" fill="#000"/>
<path d="M76.3 111.4a1.35 1.35 0 0 1 1.8-.4 1.35 1.35 0 0 1 .4 1.9 1.35 1.35 0 0 1-1.8 .3 1.35 1.35 0 0 1-.4-1.8z" fill-rule="evenodd" fill="#fff"/>
<path d="M76.3 111.1a1.47 1.47 0 0 1 2.2 0 1.47 1.47 0 0 1-.3 2.2l-.5 .2h-.6a1.4 1.4 0 0 1-1.2-.9 1.4 1.4 0 0 1 .4-1.5zM76.5 111.4l-.3 .3v.4v.5l.5 .4 .9 .2 .8-.5 .2-.8-.5-.7-.7-.2-.5 .1z" fill="#000"/>
<circle cx="224.8" cy="112.2" r="1.27" fill="#fff"/>
<path d="M223.4 112.2a1.45 1.45 0 0 1 2.9 0 1.45 1.45 0 0 1-2.9 0zM223.7 112.2a1.15 1.15 0 0 0 2.3 0 1.15 1.15 0 0 0-2.3 0z" fill="#000"/>
<circle cx="113.2" cy="112" r="1.33" fill="#fff"/>
<path d="M111.9 111.1a1.53 1.53 0 0 1 2.1-.4 1.53 1.53 0 0 1 .5 2.1 1.6 1.6 0 0 1-2.8-.5v-.7zM112.4 111.2l-.4 .5v.4l.5 .8 1 .1 .6-.3 .4-.8-.2-.6-.4-.3-.7-.2z" fill="#000"/>
<path d="M185.3 111.3a.99 .99 0 0 1 1.3 .1 .99 .99 0 0 1 .2 1.2 .93 .93 0 0 1-1.1 .8 .93 .93 0 0 1-.7-1.2z" fill-rule="evenodd" fill="#fff"/>
<path d="M185.1 111.3a.96 .96 0 0 1 1-.3l.4 .2 .3 .3a1.21 1.21 0 0 1-.1 1.5 1.21 1.21 0 0 1-1.4 .3l-.5-.8v-.5zM185.3 111.5l-.2 .5 .1 .6 .4 .6h.5l.5-.6v-.4l-.1-.5-.6-.4z" fill="#000"/>
<circle cx="149" cy="112.2" r="1.23" fill="#fff"/>
<path d="M147.6 112.2a1.4 1.4 0 0 1 2.8 0 1.4 1.4 0 0 1-2.8 0zM147.9 112.1a1.06 1.06 0 0 0 2.1 0 1.06 1.06 0 0 0-2.1 0z" fill="#000"/>
<g font-size="3.6">
<text x="5.8" y="54.2">This Requisition cancels Requisition No. .....‐.....‐... dd. .../.../...</text>
<text x="171.4" y="87.2">Refrence Drawing</text>
<text x="228" y="87.4">Rev.</text>
<text x="237.1" y="87.4">Date</text>
<text x="175.8" y="101.3">Attachment</text>
<text x="228" y="101.5">Rev.</text>
<text x="237.1" y="101.5">Date</text>
</g>
<g font-size="3.4">
<text x="88.6" y="35.9">Material Requisition (MR)</text>
<text x="104.4" y="40.1">For</text>
<text x="99" y="44.3">Production</text>
</g>
<g font-size="3.3">
<text x="5.8" y="32.5">Order No : 17183</text>
<text x="5.8" y="40.5">Project : 17183</text>
<text x="5.8" y="36.4">Product : Bearing Block</text>
<text x="144.1" y="37.2">MR No :</text>
<text x="159.3" y="37.2">17183</text>
<text x="174.6" y="37.2">1060</text>
<text x="191.5" y="37.2">1</text>
<text x="5.8" y="44.5">Client. : ABAN‐Air Cooler</text>
<text x="145.9" y="42.6">Date:</text>
<text x="146.2" y="48">Rev.:</text>
<text x="157.7" y="42.6">99.09.16</text>
<text x="174.3" y="48">Page:</text>
<text x="188.5" y="48">1 of 1</text>
<text x="221.1" y="59.4">رابان ه</text>
<text x="227.1" y="59.4">يرظن</text>
</g>
<g font-size="3">
<text x="158" y="31.7">Order No</text>
<text x="173.1" y="31.7">Mat. No</text>
<text x="190.7" y="31.7">SN</text>
<text x="162.8" y="47.9">0</text>
<text x="4.7" y="64.6">Pos.</text>
<text x="12.1" y="62.7">Station</text>
<text x="28" y="64.6">Product</text>
<text x="43.6" y="64.6">Sub.Product</text>
<text x="68.5" y="64.6">Part</text>
<text x="84.9" y="64.6">Description</text>
<text x="103.9" y="64.6">Material</text>
<text x="123.3" y="64.5">Dim./Spec.</text>
<text x="146.9" y="62.7">Qty</text>
<text x="158.1" y="64.6">G.W.(Kg)</text>
<text x="172.5" y="64.6">N.W.(Kg)</text>
<text x="186.9" y="64.6">Scrap(%)</text>
<text x="203.4" y="64.6">Remark</text>
<text x="13.4" y="66.6">/Item</text>
<text x="146.5" y="66.6">(Pcs)</text>
</g>
<g font-size="2.6">
<text x="236.5" y="64.2">تساوخرد</text>
<text x="238.3" y="60">هرامش</text>
<text x="218.3" y="70.4">يدوجوم</text>
<text x="226.9" y="70.4">يتساوخرد</text>
<text x="238.4" y="68.4">ديرخ</text>
<text x="6.6" y="75.3">1</text>
<text x="12.8" y="75.3">FA-502</text>
<text x="25.1" y="75.3">Bearing Block</text>
<text x="50.4" y="75.3">-</text>
<text x="64.8" y="75.3">Upper Cap</text>
<text x="84.9" y="75">يرگ هتخير هعطق</text>
<text x="101.3" y="75.3">Gray Cast Iron</text>
<text x="127.3" y="75.2">7218</text>
<text x="148.8" y="75.3">2</text>
<text x="162.7" y="75.3">--</text>
<text x="177.2" y="75.3">--</text>
<text x="191.5" y="75.3">--</text>
<text x="203.4" y="75">ل با شوپرد</text>
<text x="203.4" y="75">ا</text>
<text x="6.6" y="80">2</text>
<text x="12.8" y="80">FA-502</text>
<text x="25.1" y="80">Bearing Block</text>
<text x="50.4" y="80">-</text>
<text x="64.7" y="80">Lower Cap</text>
<text x="84.9" y="79.7">يرگ هتخير هعطق</text>
<text x="101.3" y="80">Gray Cast Iron</text>
<text x="127.3" y="79.9">7218</text>
<text x="148.8" y="80">2</text>
<text x="162.7" y="80">--</text>
<text x="177.2" y="80">--</text>
<text x="191.5" y="80">--</text>
<text x="202.8" y="79.7">نيياپ شوپرد</text>
<text x="7.5" y="101.4">Prepaired By :</text>
<text x="40" y="101.4">Checked By :</text>
<text x="72.2" y="101.4">Approved By :</text>
<text x="108.3" y="101.5">Management :</text>
<text x="9.2" y="104.6">A.Jokar</text>
<text x="39.9" y="104.6">A.Jokar</text>
<text x="71.7" y="104.6">M.Rezaeifard</text>
<text x="13" y="113">Procurement</text>
<text x="52.3" y="113">Q.C.</text>
<text x="80.6" y="113">Warehouse</text>
<text x="116.9" y="113">Engineering</text>
<text x="153.5" y="113">Production</text>
<text x="191.1" y="113">Financial Dep't</text>
<text x="231.6" y="113">Planning Dep't</text>
</g>
</svg>
